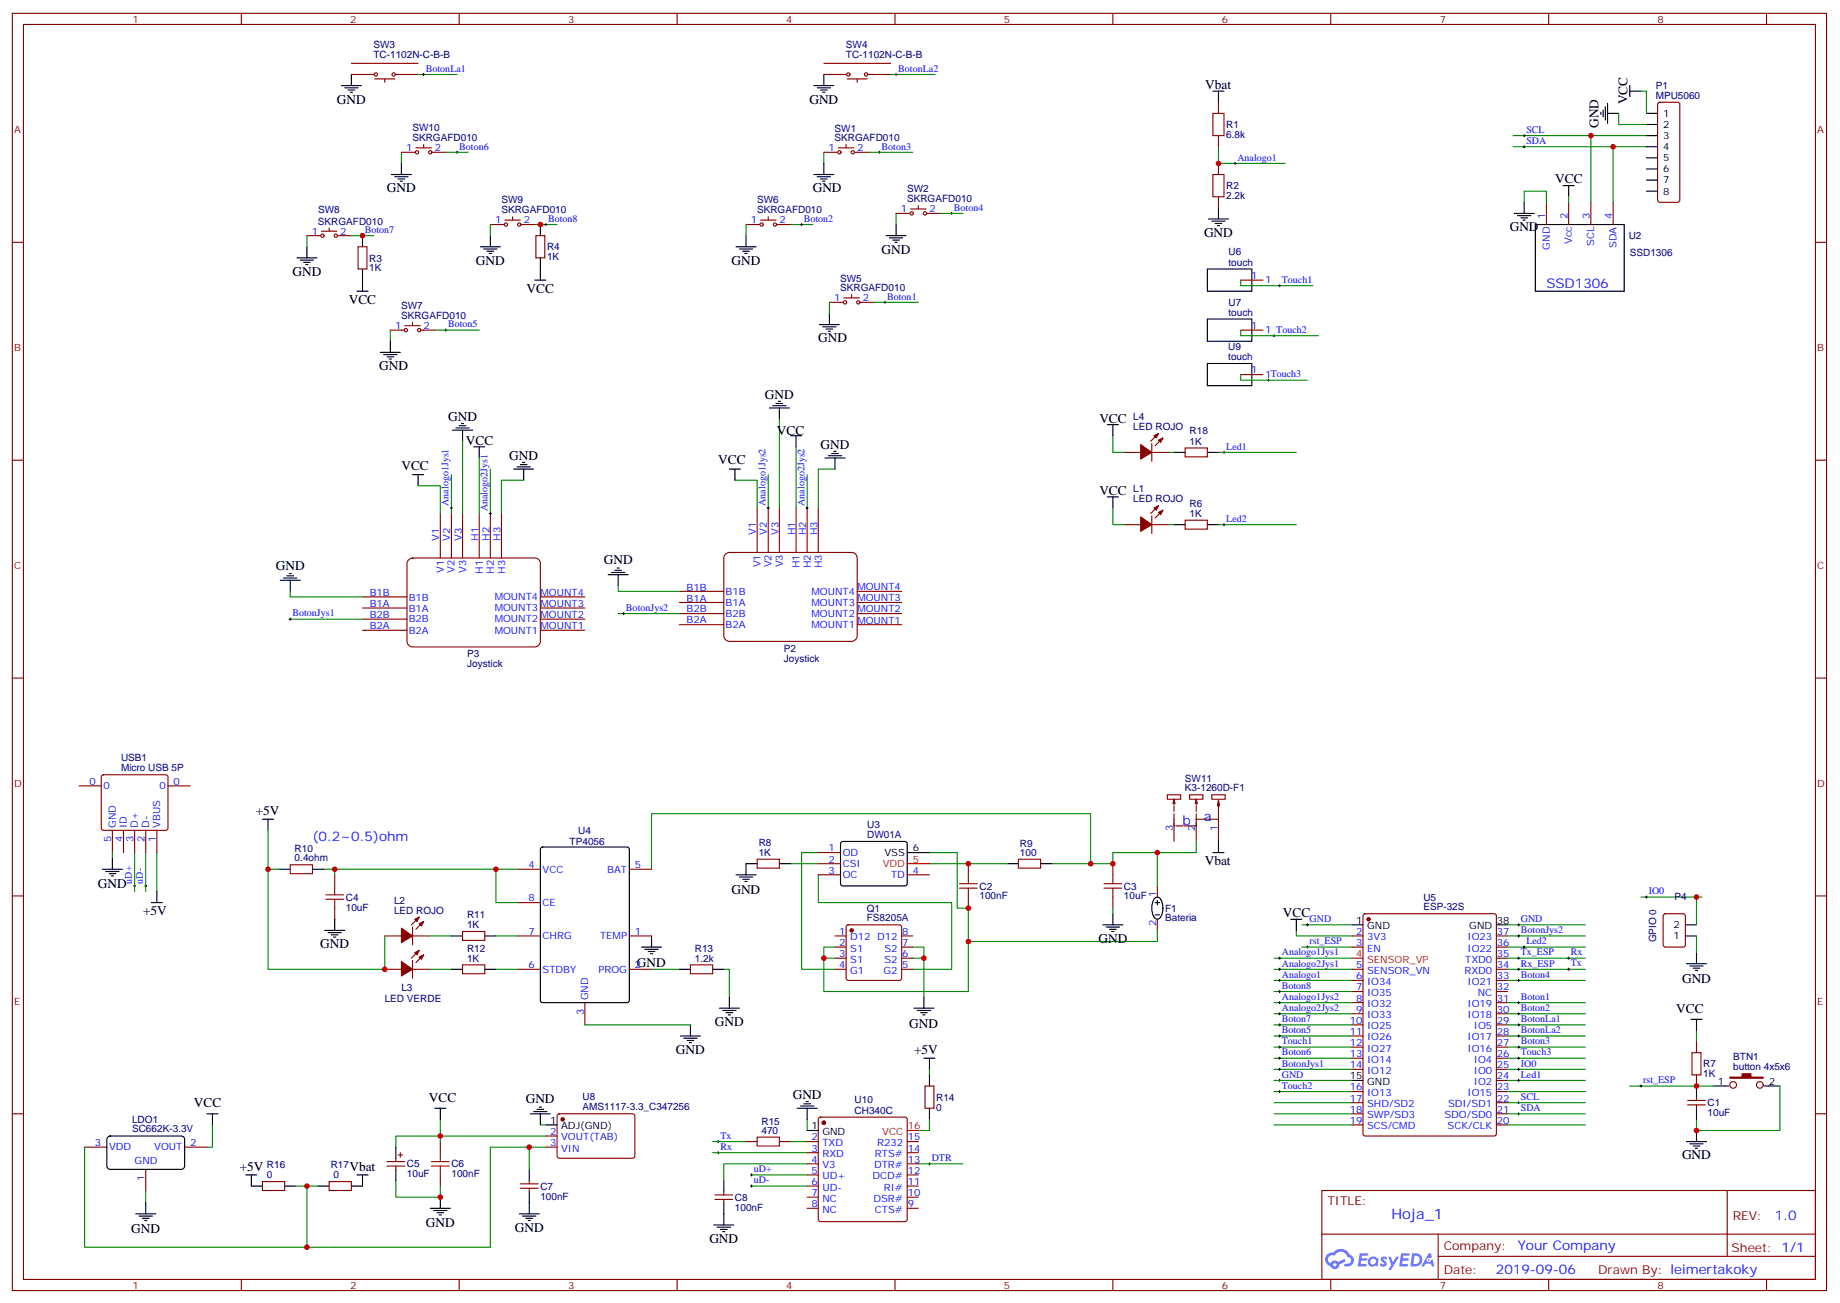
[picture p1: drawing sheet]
<svg xmlns="http://www.w3.org/2000/svg" width="584mm" height="414mm" viewBox="0 0 584 414" stroke-linecap="round" stroke-linejoin="round" font-family="sans-serif">
<g fill="none" stroke="#870000" stroke-width=".35">
<path d="M3.9 4.2h575.7v405.4h-575.7zM7.4 7.8h568.7v398.2h-568.7zM76.6 4.2v3.6M145.7 4.2v3.6M214.9 4.2v3.6M284 4.2v3.6M353.2 4.2v3.6M422.3 4.2v3.6M491.5 4.2v3.6M560.6 4.2v3.6M3.9 76.9h3.5M576.1 76.9h3.5"/>
<path d="M3.9 146h3.5M576.1 146h3.5M3.9 215.2h3.5M576.1 215.2h3.5M3.9 284.3h3.5M576.1 284.3h3.5M3.9 353.5h3.5M576.1 353.5h3.5M419.5 377.8h156.6v28.2h-156.6zM548.1 377.8v20.9M419.5 391.7h156.5M456.4 398.7h119.6"/>
<path d="M456.4 391.7v14.1M76.6 406v3.6M145.7 406v3.6M214.9 406v3.6M284 406v3.6M353.2 406v3.6M422.3 406v3.6M491.5 406v3.6M560.6 406v3.6"/>
</g>
<g fill="#5487ff">
<path d="M438.5 399a1.22 1.22 0 0 1 1.7 .3l-.4 .5a.47 .47 0 0 0-.3-.4 .47 .47 0 0 0-.5 .2l.1 .3a1.14 1.14 0 0 1 .8 1.7 1.14 1.14 0 0 1-1.9 0l-.2-.2 .5-.5 .7 .4a.29 .29 0 0 0 .3-.3 .29 .29 0 0 0-.2-.3 1.04 1.04 0 0 1-.6-1.7z"/>
<path d="M431.5 397.8h2.3l.4 .1-.2 .5-1.8 .1-.1 .9h1.5l.3 .3-.4 .4h-1.5l-.2 1.1h1.7l.2 .3-.2 .4h-2.6z"/>
<path d="M444.6 397.8l2.7 .1-.1 .5-1.8 .1-.2 .9h1.6l.3 .3-.4 .4h-1.6l-.1 1.1h1.7l.2 .3-.2 .4h-2.7z"/>
<path d="M453.4 397.8h.7l.3 1.2-.6 .3a.69 .69 0 0 0-1 .3 .69 .69 0 0 0 .4 1 .69 .69 0 0 0 .9-.6l.5-.3 .6 2.2h-.8l-.3-.9h-1.7l-.5 .9h-.9z"/>
<path d="M440.6 398.8h.8l.6 1.9 1.1-1.9h.9l-2.6 4.2h-.8l.9-1.5z"/>
<path d="M448.2 397.8l-.6 4.1h1.3a2.11 2.11 0 0 0 2.5-2.1 2.11 2.11 0 0 0-2.5-2zM448.9 398.5a1.43 1.43 0 0 1 1.6 1.6 1.43 1.43 0 0 1-2 1.1z"/>
<path d="M434.5 399.4a1.54 1.54 0 0 0-.1 2.1 1.54 1.54 0 0 0 2.1 .2l.7 .2 .3-2.3-.6-.3a1.49 1.49 0 0 0-2.4 .1zM434.7 400.4a.95 .95 0 0 1 1.9 0 .95 .95 0 0 1-1.9 0z"/>
<path d="M421.2 398.1a2.18 2.18 0 0 0 1.1 3.8 1.44 1.44 0 0 0 1.6 .9 1.44 1.44 0 0 0 1.1-1.5l2.1-1-.5-.8-1.9 1a1.47 1.47 0 0 0-2.4 .5 1.39 1.39 0 0 1-.7-2 1.39 1.39 0 0 1 2-.5 2.12 2.12 0 0 1 2.2-1.3 2.12 2.12 0 0 1 1.8 1.7 1.14 1.14 0 0 1 1.1 1.4 1.14 1.14 0 0 1-1.6 .8 .43 .43 0 0 0-.5 .3 .43 .43 0 0 0 .4 .5 1.98 1.98 0 0 0 2.5-1.2 1.98 1.98 0 0 0-1.2-2.5 3.1 3.1 0 0 0-5.3-.7l-.9 .1zM423.1 401.4a.55 .55 0 0 1 1.1 0 .55 .55 0 0 1-1.1 0z"/>
<circle cx="453.4" cy="399.9" r=".26"/>
</g>
<g fill="none" stroke="#870000" stroke-width=".35">
<path d="M111.5 23.6h7.1M111.5 20.1h21.2M118.9 25h6.4M122.1 25v1.1M125.6 23.6h7.1M261.4 23.6h7.1M261.4 20.1h21.2M268.9 25h6.3M272 25v1.1M275.6 23.6h7M386.7 32.5v3.5M526.3 32.7l.4-.2h5.7l.5 .2 .2 .5v30.3l-.3 .5-.4 .2h-5.7l-.5-.2-.2-.5v-30.3z"/>
<path d="M127.4 48.3h4.2M132 46.9h4.9M134.4 45.9v1M137.3 48.3h4.2M261.4 48.3h4.3M266 46.9h5M268.5 45.9v1M271.3 48.3h4.3M386.7 43v3.6M386.7 51.9v3.5M97.4 74.8h4.2M102 73.4h4.9"/>
<path d="M104.5 72.3v1.1M107.3 74.8h4.2M113.6 78.3h2.9v7.1h-2.9zM155.6 71.3h4.2M160.2 69.8h4.9M162.7 68.8v1M165.5 71.3h4.2M170.1 74.8h2.8v7h-2.8zM236.7 71.3h4.3M241.3 69.8h5M243.8 68.8v1M246.6 71.3h4.3"/>
<path d="M284.4 67.7h4.2M289 66.3h4.9M291.4 65.3v1M294.3 67.7h4.2M386.7 62.4v3.6M490.7 64.2v7.1M497.8 64.2v7.1M504.9 64.2v7.1M511.9 64.2v7.1M263.2 96h4.2M267.8 94.5h4.9M270.3 93.5v1"/>
<path d="M273.1 96h4.2M393.7 88.9h7.1M123.9 104.8h4.2M128.4 103.4h5M130.9 102.3v1.1M133.7 104.8h4.3M393.7 104.8h7.1M393.7 118.9h7.1M367.6 137.6l-2.4 2.5M369 139l-2.4 2.5M356.7 143.6h5.3M365.5 140.8v5.6"/>
<path d="M365.5 143.6h5.3M376.1 142.2h7.1v2.8h-7.1zM129.7 177.6l1.2-.5h38.8l.9 .2 .6 .7 .3 .9v24.7l-.3 .8-.7 .7-.8 .2h-38.8l-.9-.3-.6-.6-.2-.8v-24.7zM139.7 163v14.1M143.3 163v14.1M146.8 163v14.1M152.1 163v14.1M155.6 163v14.1M159.1 163v14.1M230.3 175.8l1.2-.5h38.8l.9 .3 .6 .6 .2 .9v24.7l-.3 .9-.6 .6-.8 .3h-38.8l-.9-.3-.7-.7-.2-.8v-24.7zM240.3 161.2v14.1M243.8 161.2v14.1"/>
<path d="M247.3 161.2v14.1M252.6 161.2v14.1M256.2 161.2v14.1M259.7 161.2v14.1M356.7 166.5h5.3M365.5 166.5h5.3M365.5 163.7v5.6M367.6 160.5l-2.4 2.5M369 161.9l-2.4 2.5M376.1 165.1h7.1v2.8h-7.1zM115 196.5h14.2M115 193h14.2"/>
<path d="M115 189.4h14.2M171.5 196.5h14.1M171.5 193h14.1M171.5 189.4h14.1M215.6 198.3h14.1M215.6 194.7h14.1M215.6 191.2h14.1M215.6 187.7h14.1M272 198.3h14.1M272 194.7h14.1M272 191.2h14.1M272 187.7h14.1"/>
<path d="M115 200h14.2M171.5 200h14.1M25.1 249.4h7M32.4 246.1l.4-.2h19.8l.5 .2 .2 .5v16.2l-.2 .5-.5 .2h-19.8l-.5-.2-.2-.5v-16.2zM53.3 249.4h7.1M370.5 252.2h4.2v1.4h-4.2zM372.2 255.1l.4-1.5v1.8M372.6 255.8v1.7M372.6 258.2v8.9M372.6 253.6l.3 1.5M377.5 252.2h4.2v1.4h-4.2zM379.6 253.6v1.8"/>
<path d="M379.6 255.8v1.7M379.6 258.2v8.9M379.6 253.6l-.3 1.5M379.6 253.6l.4 1.5M384.6 252.2h4.2v1.4h-4.2zM386.3 255.8l.4-1.8v6h-7.1M386.7 254l.3 1.8M386.7 260v7.1M35.7 263.5v7.1M39.2 263.5v7.1M42.7 263.5v7.1M46.2 263.5v7.1"/>
<path d="M49.8 263.5v7.1M92.1 274.5h7.1v2.8h-7.1zM106.2 277.6v3.6M164.4 275.9h7.1M199.7 275.9h7.1M240.3 272.7h7v2.8h-7zM259.7 270.6h7M259.7 274.1h7M259.7 277.6h7M287.9 277.6h7.1M307.3 274.1v3.5M323.2 272.7h7v2.8h-7z"/>
<path d="M353.2 274.1v3.5M372.6 261.1v1h.3M373.3 262.1h2.1M375.7 262.1h1.8M379.6 261.1v1h-1.7M106.2 288.2v3.5M122.1 297h5.3M130.9 297h5.3M130.9 294.2v5.7M133 291l-2.4 2.5M134.4 292.5l-2.4 2.4M146.8 295.6h7v2.8h-7z"/>
<path d="M164.4 297h7.1M164.4 286.5h7.1M199.7 297h7.1M265 297h3.5M268.7 293.7l.5-.2h16.2l.5 .2 .2 .5v16.2l-.2 .5-.5 .2h-16.2l-.5-.2-.2-.5v-16.2zM286.1 297h3.6M307.3 284.7v3.5M353.2 284.7v3.5M367.3 281.2v3.5M367.3 291.7v3.6M429 297h3.5M432.8 290.2l.4-.2h41l.6 .4 .1 69.4-.5 .7h-41.2l-.6-.4-.1-69.4z"/>
<path d="M474.9 297h3.5M528 290.2l.5-.2h5.6l.7 .4v9.5l-.4 .6-5.9 .1-.7-.5v-9.4zM122.1 307.6h5.3M130.9 307.6h5.3M130.9 304.8v5.6M133 301.6l-2.4 2.5M134.4 303l-2.4 2.5M146.8 306.2h7v2.8h-7zM164.4 307.6h7.1M185.6 318.2v7.1M199.7 307.6h7.1M219.1 306.2h7.1v2.8h-7.1z"/>
<path d="M265 300.6h3.5M265 307.6h3.5M265 304.1h3.5M286.1 300.6h3.6M286.1 307.6h3.6M286.1 304.1h3.6M429 300.6h3.5M429 307.6h3.5M429 311.1h3.5M429 314.7h3.5M429 318.2h3.5M474.9 300.6h3.5"/>
<path d="M474.9 307.6h3.5M474.9 311.1h3.5M474.9 314.7h3.5M474.9 318.2h3.5M474.9 304.1h3.5M429 321.7h3.5M429 325.3h3.5M429 328.8h3.5M429 332.3h3.5M429 335.8h3.5M429 339.4h3.5M474.9 321.7h3.5"/>
<path d="M474.9 325.3h3.5M474.9 328.8h3.5M474.9 332.3h3.5M474.9 335.8h3.5M474.9 339.4h3.5M538.4 330.6v3.5M177 353.7l.5-.2h23.5l.5 .7-.1 13-.6 .4-23.6-.1-.4-.6v-12.7zM259.9 354.7l.5-.2h26.8l.5 .2 .2 .5v31.8l-.2 .5-.5 .2h-26.8l-.5-.2-.2-.5v-31.8zM293.5 344.7h2.9v7h-2.9zM429 346.4h3.5M429 350h3.5M429 353.5h3.5"/>
<path d="M429 357h3.5M474.9 346.4h3.5M474.9 350h3.5M474.9 353.5h3.5M474.9 357h3.5M474.9 342.9h3.5M535.6 350.7h5.6M535.6 349.2h5.6M538.4 341.1v3.6M538.4 348.2v1M538.4 350.7v1M26.8 364.1h7.1"/>
<path d="M46.2 371.1v7.1M58.6 364.1h7.1M83.3 375h7v2.8h-7zM104.5 375h7v2.8h-7zM122.8 368.7h5.6M122.8 370.1h5.6M125.6 367.6v1.1M125.6 370.1v1M126.3 366.5h1.4M127 365.8v1.4M139.7 362.3v3.5M139.7 372.9v3.5"/>
<path d="M165.1 377.1h5.7M165.1 375.7h5.7M168 374.6v1.1M168 377.1v1.1M173.2 360.5h3.6M173.2 364.1h3.6M226.9 379.2h5.6M229.7 378.2v1M236.7 362.3h3.6M247.3 362.3h3.6M256.2 362.3h3.5M256.2 365.8h3.5"/>
<path d="M256.2 369.4h3.5M256.2 372.9h3.5M256.2 376.4h3.5M256.2 379.9h3.5M287.9 362.3h3.5M287.9 365.8h3.5M287.9 369.4h3.5M287.9 372.9h3.5M287.9 376.4h3.5M287.9 379.9h3.5M226.9 380.6h5.6M229.7 380.6v1.1"/>
<path d="M256.2 383.5h3.5M287.9 383.5h3.5"/>
<circle cx="119.3" cy="23.6" r=".53"/>
<circle cx="124.9" cy="23.6" r=".53"/>
<circle cx="269.2" cy="23.6" r=".53"/>
<circle cx="274.8" cy="23.6" r=".53"/>
<circle cx="132.3" cy="48.3" r=".53"/>
<circle cx="136.6" cy="48.3" r=".53"/>
<circle cx="266.4" cy="48.3" r=".53"/>
<circle cx="270.6" cy="48.3" r=".53"/>
<circle cx="102.3" cy="74.8" r=".53"/>
<circle cx="106.6" cy="74.8" r=".53"/>
<circle cx="160.5" cy="71.3" r=".53"/>
<circle cx="164.8" cy="71.3" r=".53"/>
<circle cx="241.7" cy="71.3" r=".53"/>
<circle cx="245.9" cy="71.3" r=".53"/>
<circle cx="289.3" cy="67.7" r=".53"/>
<circle cx="293.5" cy="67.7" r=".53"/>
<circle cx="268.1" cy="96" r=".53"/>
<circle cx="272.4" cy="96" r=".53"/>
<circle cx="128.8" cy="104.8" r=".53"/>
<circle cx="133" cy="104.8" r=".53"/>
<circle cx="550" cy="344.3" r="1.06"/>
<circle cx="558.5" cy="344.3" r="1.06"/>
</g>
<g fill="none" stroke="#000" stroke-width=".35">
<path d="M108.3 27.2h6.4M109.4 27.9h4.2M110.5 28.6h2.1M111.2 29.3h.7M111.5 23.6v3.6M258.3 27.2h6.3M259.3 27.9h4.3M260.4 28.6h2.1M261.1 29.3h.7M261.4 23.6v3.6M384.9 28.9h3.5M386.7 28.9v3.6"/>
<path d="M508 35.6v.7M508.7 34.9v2.1M509.4 33.9v4.2M510.2 36h3.5M510.2 32.8v6.4M517.2 28.9h3.5M517.2 27.2v3.5M522.5 36h3.5M522.5 39.5h3.5M124.2 55.4h6.4M125.3 56.1h4.2M126.3 56.8h2.1"/>
<path d="M127 57.5h.7M127.4 51.9v3.5M258.3 55.4h6.3M259.3 56.1h4.3M260.4 56.8h2.1M261.1 57.5h.7M261.4 51.9v3.5M496 58.9h3.6M497.8 58.9v3.5M522.5 43h3.5M522.5 46.6h3.5M522.5 50.1h3.5"/>
<path d="M522.5 53.6h3.5M522.5 57.1h3.5M97.4 78.3v3.5M115 74.8v3.5M152.4 78.3h6.4M153.5 79h4.2M154.6 79.7h2.1M155.6 74.8v3.5M171.5 71.3v3.5M233.6 78.3h6.3M234.6 79h4.3M235.7 79.7h2.1"/>
<path d="M236.7 74.8v3.5M281.2 74.8h6.3M282.3 75.5h4.2M283.3 76.2h2.1M284 76.9h.7M284.4 71.3v3.5M383.5 69.5h6.4M384.6 70.2h4.2M385.6 70.9h2.1M386.3 71.6h.7M386.7 66v3.5M480.5 67.7h6.4"/>
<path d="M481.6 68.4h4.2M482.6 69.1h2.2M483.3 69.8h.7M483.7 64.2v3.5M487.2 71.3h28.2v21.1h-28.2zM522.5 60.7h3.5M94.2 81.8h6.4M95.3 82.5h4.2M96.3 83.3h2.2M97 84h.8M113.3 92.4h3.5M115 85.4v7"/>
<path d="M155.3 80.4h.7M169.7 88.9h3.5M171.5 81.8v7.1M236.4 80.4h.7M263.2 99.5v3.5M383.2 85.4h14.1v7h-14.1zM120.7 111.8h6.3M121.7 112.5h4.3M122.8 113.2h2.1M123.5 113.9h.7M123.9 108.3v3.5M260 103h6.4"/>
<path d="M261.1 103.7h4.2M262.1 104.4h2.2M262.9 105.1h.7M383.2 101.2h14.1v7.1h-14.1zM383.2 115.4h14.1v7h-14.1zM143.6 136.5h6.4M144.7 135.8h4.2M145.7 135.1h2.1M146.4 134.4h.7M146.8 136.5v3.6M244.2 129.5h6.3M245.2 128.8h4.2"/>
<path d="M246.3 128.1h2.1M247 127.4h.7M247.3 129.5v3.5M250.9 138.3h3.5M252.6 138.3v3.5M351.4 134.8h3.5M353.2 134.8v3.5M130.9 150.6h3.5M132.7 150.6v3.6M150.3 141.8h3.5M152.1 141.8v3.5M163 148.9h6.4"/>
<path d="M164.1 148.2h4.2M165.1 147.5h2.2M165.8 146.8h.7M166.2 148.9v3.5M231.5 148.9h3.5M233.2 148.9v3.5M261.8 145.3h6.3M262.9 144.6h4.2M263.9 143.9h2.1M264.6 143.2h.7M265 145.3v3.6M351.4 157.7h3.5"/>
<path d="M353.2 157.7v3.5M372.6 143.6h3.5M383.2 143.6h3.5M372.6 166.5h3.5M383.2 166.5h3.5M88.9 184.1h6.4M90 183.4h4.2M91.1 182.7h2.1M91.8 182h.7M92.1 184.1v3.6M193 182.4h6.4M194.1 181.7h4.2"/>
<path d="M195.1 181h2.1M195.8 180.3h.7M196.2 182.4v3.5M83.3 260h3.5M85.1 260v3.5M32.5 275.9h6.3M33.5 276.6h4.3M34.6 277.3h2.1M35.3 278h.7M35.7 272.3v3.6M88.6 275.9h3.5M99.2 275.9h3.5"/>
<path d="M171.7 269l.5-.2h26.8l.7 .4v48.3l-.5 .7h-27l-.7-.5v-48.2zM233.6 277.6h6.3M234.6 278.3h4.3M235.7 279h2.1M236.4 279.8h.7M240.3 274.1h-3.6v3.5M247.3 274.1h3.6M267 267.3l.4-.2h20.1l.4 .7-.1 12.9-.6 .5-20-.1-.5-.6v-12.7zM287.9 270.6h7.1M319.7 274.1h3.5M330.2 274.1h3.6M384.9 270.6h3.5"/>
<path d="M386.7 267.1v3.5M48 286.5h3.5M49.8 282.9v3.6M103 295.3h6.4M104.1 296h4.2M105.2 296.7h2.1M105.9 297.4h.7M106.2 291.7v3.6M143.3 297h3.5M153.8 297h3.6M206.8 297v3.6M350 293.5h6.3"/>
<path d="M351 294.2h4.3M352.1 294.9h2.1M352.8 295.6h.7M353.2 290v3.5M366.5 285.1a1.31 1.31 0 0 1 1.4-.2 1.31 1.31 0 0 1 .8 1.1 5.3 5.3 0 0 1-1 5.7 1.77 1.77 0 0 1-2-1.9l-.1-2.4 .3-1.4zM366.6 290.3h1.4M366.6 286.5h1.4M367.3 285.7v1.5M409.6 291.7h3.5M411.4 291.7v3.6M429 293.5h3.5M474.9 293.5h3.5"/>
<path d="M534.8 293.5h3.6M534.8 297h3.6M143.3 307.6h3.5M153.8 307.6h3.6M203.6 300.6h6.3M204.6 301.3h4.3M205.7 302h2.1M206.4 302.7h.7M215.6 307.6h3.5M226.2 307.6h3.5M228.3 320h6.3M231.5 316.4v3.6"/>
<path d="M290 320h6.4M293.2 316.4v3.6M535.2 305.9h6.3M536.3 306.6h4.2M537.3 307.3h2.1M538 308h.7M538.4 302.3v3.6M215.9 328.8h6.4M217 329.5h4.2M218.1 330.2h2.1M218.8 330.9h.7M219.1 325.3v3.5"/>
<path d="M229.3 320.7h4.3M230.4 321.4h2.1M231.1 322.1h.7M291.1 320.7h4.2M292.1 321.4h2.2M292.8 322.1h.7M293.2 335.8h3.5M295 335.8v3.6M536.6 323.5h3.5M538.4 323.5v3.5M65.7 353.5h3.5M67.4 353.5v3.5"/>
<path d="M138 351.7h3.5M139.7 351.7v3.5M168.3 353.5h6.4M169.4 352.8h4.2M170.4 352.1h2.1M171.1 351.4h.7M171.5 353.5v3.5M173.2 357h3.6M253 351.7h6.3M254 351h4.3M255.1 350.3h2.1M255.8 349.6h.7"/>
<path d="M256.2 351.7v3.5M256.2 358.8h3.5M295 341.1v3.6M295 351.7v3.5M429 342.9h3.5M538.4 344.7v3.5M538.4 351.7v3.5M538.4 358.8v3.5M543.7 344.7h4.9M559.9 344.7h4.9M34.1 361l.9-.5 22.9 .1 .5 .4 .2 .6-.1 8.8-.4 .5-.6 .2h-22.9l-.5-.5-.2-.5v-8.5zM78 372.9h3.5"/>
<path d="M79.8 372.9v3.5h3.5M90.3 376.4h3.6M100.9 376.4h3.6M113.3 372.9h3.5M115 372.9v3.5h-3.5M125.6 364.1v3.5M125.6 371.1v3.5M139.7 379.9v3.6M168 371.1v3.5M168 378.2v7M229.7 374.6v3.6M535.2 362.3h6.3"/>
<path d="M536.3 363h4.2M537.3 363.7h2.1M538 364.4h.7M43.1 385.2h6.3M44.1 385.9h4.3M45.2 386.6h2.1M45.9 387.3h.7M46.2 381.7v3.5M136.6 383.5h6.3M137.6 384.2h4.3M138.7 384.9h2.1M139.4 385.6h.7"/>
<path d="M164.8 385.2h6.3M165.8 385.9h4.3M166.9 386.6h2.1M167.6 387.3h.7M226.5 388.8h6.4M227.6 389.5h4.2M228.6 390.2h2.2M229.3 390.9h.7M229.7 381.7v7.1"/>
</g>
<g fill="none" stroke="#008700" stroke-width=".35">
<path d="M132.7 23.6h12.3M282.6 23.6h14.1M513.7 36v3.5h8.8M520.7 28.9h1.8v7.1M127.4 48.3v3.6M141.5 48.3h7.1M261.4 48.3v3.6M275.6 48.3h14.1M386.7 46.6v5.3h21.1M480.2 43h42.3M480.2 46.6h42.3M504.9 43v21.2"/>
<path d="M511.9 46.6v17.6M97.4 74.8v3.5M111.5 74.8h7.1M155.6 71.3v3.5M169.7 71.3h7.1M236.7 71.3v3.5M250.9 71.3h7M284.4 67.7v3.6M298.5 67.7h7M483.7 64.2v-3.5h7v3.5M497.8 62.4v1.8M263.2 96v3.5"/>
<path d="M277.3 96h14.1M393.7 88.9v1.8h23M123.9 104.8v3.5M138 104.8h14.1M393.7 104.8v1.7h24.7M393.7 118.9v1.7h21.2M247.3 133v28.2M353.2 138.3v5.3h3.5M132.7 154.2h7v8.8M143.3 150.6v12.4M146.8 140.1v22.9M152.1 145.3v17.7"/>
<path d="M155.6 148.9v14.1M166.2 152.4h-7.1v10.6M233.2 152.4h7.1v8.8M243.8 150.6v10.6M252.6 141.8v19.4M256.2 150.6v10.6M265 148.9h-5.3v12.3M370.8 143.6h1.8M386.7 143.6h24.7M353.2 161.2v5.3h3.5M370.8 166.5h1.8M386.7 166.5h24.7"/>
<path d="M92.1 187.7v1.7h22.9M92.1 196.5h22.9M196.2 185.9v1.8h19.4M196.2 194.7h19.4M35.7 270.6v1.7M42.7 270.6v12.3M46.2 270.6v12.3M49.8 270.6v12.3M85.1 263.5v44.1h37v-10.6M85.1 275.9h3.5M102.7 275.9h3.5v1.7M106.2 275.9h51.2"/>
<path d="M164.4 275.9h-7v10.6h7M206.8 275.9v-17.7h139.3v15.9h7.1v-3.5h14.1v10.6M250.9 274.1h8.8M259.7 277.6v8.9h42.3v21.1h-12.3M259.7 270.6h-5.3v37h10.6M295 270.6h8.8v17.6h3.5v26.5h-45.9v-10.6M295 274.1h24.7M333.8 274.1h12.3M379.6 267.1v3.5h-12.3M136.2 297h7.1M157.4 297h7M353.2 288.2v1.8"/>
<path d="M367.3 295.3v3.5h-60M411.4 295.3v1.7h17.6M413.1 293.5h15.9M478.4 293.5h24.7M478.4 297h24.7M520.7 284.7h19.4M538.4 284.7v8.8M538.4 297v5.3M136.2 307.6h7.1M157.4 307.6h7M206.8 307.6h8.8M229.7 307.6h1.8v8.8"/>
<path d="M265 300.6h-3.6v3.5h3.6M289.7 300.6h3.5v3.5h-3.5M293.2 304.1v12.3M404.3 304.1h24.7M404.3 307.6h24.7M404.3 318.2h24.7M404.3 314.7h24.7M404.3 311.1h24.7M413.1 300.6h15.9M478.4 304.1h24.7M478.4 307.6h24.7M478.4 318.2h24.7"/>
<path d="M478.4 311.1h24.7M478.4 300.6h24.7M185.6 325.3h33.5M295 339.4v1.7M404.3 339.4h24.7M404.3 335.8h24.7M404.3 332.3h24.7M404.3 328.8h24.7M404.3 325.3h24.7M404.3 321.7h24.7M478.4 339.4h24.7M478.4 335.8h24.7"/>
<path d="M478.4 332.3h24.7M478.4 328.8h24.7M478.4 325.3h24.7M478.4 321.7h24.7M538.4 327v3.6M67.4 357v7.1h-1.7M139.7 355.2v5.3h-14.1v3.6M171.5 357h1.7M256.2 355.2v3.6M295 355.2v3.6h-3.6M404.3 353.5h24.7M404.3 342.9h24.7"/>
<path d="M404.3 346.4h24.7M404.3 350h24.7M404.3 357h24.7M478.4 342.9h24.7M478.4 346.4h24.7M478.4 350h24.7M478.4 357h24.7M478.4 353.5h24.7M517.2 344.7h26.5M564.8 344.7v14.1h-26.4v-3.6M26.8 364.1v31.7h128.8v-31.7h17.6M46.2 378.2v3.5"/>
<path d="M93.9 376.4h7M97.4 376.4v19.4M125.6 374.6v5.3h14.1v-3.5M168 364.1v7M173.2 360.5h-33.5v1.8M226.2 365.8h30M226.2 362.3h10.5M238.5 376.4h17.7M238.5 372.9h17.7M250.9 362.3h5.3M256.2 369.4h-26.5v5.2M291.4 369.4h14.1"/>
</g>
<g fill="none" stroke="#000" stroke-width=".32">
<path d="M134.1 23.6h.7M134.4 23.3v.7M284 23.6h.7M284.4 23.3v.7M144.7 48.3h.7M145 48v.7M278.7 48.3h.7M279.1 48v.7M391.6 51.9h.7M392 51.5v.7M483.3 46.6h.7M483.3 43h.7"/>
<path d="M483.7 42.7v.7M483.7 46.2v.7M114.7 74.8h.7M115 74.4v.7M172.9 71.3h.7M173.2 70.9v.7M254 71.3h.7M254.4 70.9v.7M301.7 67.7h.7M302 67.4v.7M280.5 96h.7M280.8 95.6v.7"/>
<path d="M405.7 90.7h.7M406.1 90.3v.7M141.1 104.8h.8M141.5 104.4v.7M404 106.5h.7M404.3 106.2v.7M402.2 120.6h.7M402.6 120.3v.7M388.1 143.6h.7M388.4 143.2v.7M142.9 161.2h.7M143.3 160.9v.7"/>
<path d="M155.3 163h.7M155.6 162.6v.7M243.5 161.2h.7M243.8 160.9v.7M255.8 161.2h.7M256.2 160.9v.7M388.1 166.5h.7M388.4 166.2v.7M91.8 196.5h.7M92.1 196.1v.7M197.6 194.7h.7M197.9 194.4v.7"/>
<path d="M42.4 281.2h.7M42.7 280.8v.7M45.9 281.2h.7M46.2 280.8v.7M414.5 293.5h.8M414.9 293.2v.7M481.6 293.5h.7M481.6 297h.7M481.9 293.2v.7M481.9 296.7v.7M522.1 284.7h.8M522.5 284.3v.7"/>
<path d="M405.7 304.1h.7M405.7 307.6h.7M405.7 318.2h.7M405.7 311.1h.7M405.7 314.7h.7M406.1 303.7v.7M406.1 307.3v.7M406.1 310.8v.7M406.1 314.3v.7M406.1 317.9v.7M414.5 300.6h.8M414.9 300.2v.7"/>
<path d="M481.6 304.1h.7M481.6 307.6h.7M481.6 318.2h.7M481.6 311.1h.7M481.9 303.7v.7M481.9 307.3v.7M481.9 310.8v.7M481.9 317.9v.7M483.3 300.6h.7M483.7 300.2v.7M497.5 304.1h.7M497.5 307.6h.7"/>
<path d="M497.8 303.7v.7M497.8 307.3v.7M405.7 339.4h.7M405.7 332.3h.7M405.7 335.8h.7M405.7 321.7h.7M405.7 325.3h.7M405.7 328.8h.7M406.1 321.4v.7M406.1 324.9v.7M406.1 328.4v.7M406.1 332v.7"/>
<path d="M406.1 335.5v.7M406.1 339v.7M481.6 339.4h.7M481.6 332.3h.7M481.6 335.8h.7M481.6 321.7h.7M481.6 325.3h.7M481.6 328.8h.7M481.9 321.4v.7M481.9 324.9v.7M481.9 328.4v.7M481.9 332v.7"/>
<path d="M481.9 335.5v.7M481.9 339v.7M405.7 342.9h.7M405.7 346.4h.7M406.1 342.5v.8M406.1 346.1v.7M481.6 342.9h.7M481.6 350h.7M481.6 353.5h.7M481.9 342.5v.8M481.9 349.6v.7M481.9 353.1v.7"/>
<path d="M520.4 344.7h.7M520.7 344.3v.7M227.6 365.8h.7M227.6 362.3h.7M227.9 361.9v.8M227.9 365.5v.7M238.2 376.4h.7M238.2 372.9h.7M238.5 372.5v.7M238.5 376.1v.7M294.6 369.4h.7M295 369v.7"/>
</g>
<g fill="#870000" stroke="#870000" stroke-width=".35">
<path d="M549 341.8h3.8v-1h2.9v1h3.8v.4h-10.5z"/>
<path d="M367.6 162.6l1.4-.7-.7 1.4z"/>
<path d="M366.2 161.2l1.4-.7-.7 1.4z"/>
<path d="M362 164l3.5 2.5-3.5 2.1z"/>
<path d="M133 293.2l1.4-.7-.7 1.4z"/>
<path d="M131.6 291.7l1.4-.7-.7 1.5z"/>
<path d="M127.4 294.6l3.5 2.4-3.5 2.2z"/>
<path d="M133 303.7l1.4-.7-.7 1.4z"/>
<path d="M131.6 302.3l1.4-.7-.7 1.4z"/>
<path d="M127.4 305.2l3.5 2.4-3.5 2.1z"/>
<path d="M367.6 139.7l1.4-.7-.7 1.4z"/>
<path d="M366.2 138.3l1.4-.7-.7 1.4z"/>
<path d="M362 141.1l3.5 2.5-3.5 2.1z"/>
<circle cx="434.3" cy="291.7" r=".53"/>
<circle cx="261.4" cy="356.3" r=".53"/>
<circle cx="270.3" cy="295.3" r=".53"/>
<circle cx="178.5" cy="355.2" r=".53"/>
</g>
<path d="M287.9 274.1h7.1M429 304.1h3.5M287.9 358.8h3.5" fill="none" stroke="#f00" stroke-width=".35"/>
<g fill="none" stroke="#a10000" stroke-width=".35">
<path d="M384.9 36h3.5v7h-3.5zM384.9 55.4h3.5v7h-3.5zM307.3 277.6v2.9M353.2 277.6v2.9M103.4 285.4h5.6M103.4 284h5.6M106.2 281.2v2.8M106.2 285.4v2.8M304.5 280.5h5.6M304.5 281.9h5.6M307.3 281.9v2.8M350.3 280.5h5.7"/>
<path d="M350.3 281.9h5.7M353.2 281.9v2.8M537 334.1h2.8v7h-2.8zM136.9 370.1h5.7M136.9 368.7h5.7M139.7 365.8v2.9M139.7 370.1v2.8M240.3 360.9h7v2.8h-7z"/>
</g>
<g fill="#c00">
<circle cx="504.9" cy="43" r=".88"/>
<circle cx="538.4" cy="358.8" r=".88"/>
<circle cx="538.4" cy="344.7" r=".88"/>
<circle cx="538.4" cy="284.7" r=".88"/>
<circle cx="85.1" cy="275.9" r=".88"/>
<circle cx="106.2" cy="275.9" r=".88"/>
<circle cx="157.4" cy="275.9" r=".88"/>
<circle cx="122.1" cy="307.6" r=".88"/>
<circle cx="307.3" cy="288.2" r=".88"/>
<circle cx="307.3" cy="274.1" r=".88"/>
<circle cx="307.3" cy="298.8" r=".88"/>
<circle cx="346.1" cy="274.1" r=".88"/>
<circle cx="353.2" cy="274.1" r=".88"/>
<circle cx="261.4" cy="304.1" r=".88"/>
<circle cx="293.2" cy="304.1" r=".88"/>
<circle cx="367.3" cy="270.6" r=".88"/>
<circle cx="171.5" cy="71.3" r=".88"/>
<circle cx="115" cy="74.8" r=".88"/>
<circle cx="139.7" cy="360.5" r=".88"/>
<circle cx="386.7" cy="51.9" r=".88"/>
<circle cx="511.9" cy="46.6" r=".88"/>
<circle cx="139.7" cy="379.9" r=".88"/>
<circle cx="97.4" cy="376.4" r=".88"/>
<circle cx="97.4" cy="395.8" r=".88"/>
<circle cx="168" cy="364.1" r=".88"/>
</g>
<text font-size="4.6" fill="#00f" x="441.6" y="386.9">Hoja_1</text>
<g font-size="4.2">
<text x="382.4" y="28.2">Vbat</text>
<text x="106.9" y="32.9">GND</text>
<text x="256.9" y="32.9">GND</text>
<text x="516.5" y="33.2" transform="rotate(-90 516.5 33.2)">VCC</text>
<text x="507.3" y="40.6" transform="rotate(-90 507.3 40.6)">GND</text>
<text x="493.6" y="58.2">VCC</text>
<text x="122.8" y="61.1">GND</text>
<text x="257.9" y="60.9">GND</text>
<text x="382.1" y="75.1">GND</text>
<text x="479.1" y="73.4">GND</text>
<text x="279.8" y="80.5">GND</text>
<text x="92.8" y="87.5">GND</text>
<text x="151" y="84">GND</text>
<text x="232.2" y="84">GND</text>
<text x="167.1" y="93">VCC</text>
<text x="110.7" y="96.5">VCC</text>
<text x="259.7" y="108.6">GND</text>
<text x="120.3" y="117.4">GND</text>
<text x="242.8" y="126.7">GND</text>
<text x="142.2" y="133.7">GND</text>
<text x="246.5" y="137.9">VCC</text>
<text x="348.9" y="134.2">VCC</text>
<text x="147.9" y="141.1">VCC</text>
<text x="260.4" y="142.5">GND</text>
<text x="127.4" y="149.2">VCC</text>
<text x="161.6" y="146.1">GND</text>
<text x="227.9" y="147.4">VCC</text>
<text x="348.9" y="157.1">VCC</text>
<text x="191.6" y="179.1">GND</text>
<text x="87.5" y="180.8">GND</text>
<text x="81.2" y="258.8">+5V</text>
<text x="382.3" y="274.6">Vbat</text>
<text x="31.1" y="282">GND</text>
<text x="232.1" y="283.8">GND</text>
<text x="45.4" y="290.4">+5V</text>
<text x="407.1" y="291">VCC</text>
<text x="348.6" y="299.2">GND</text>
<text x="101.6" y="300.9">GND</text>
<text x="202.1" y="306.7">GND</text>
<text x="533.8" y="311.9">GND</text>
<text x="531.9" y="321.4">VCC</text>
<text x="226.9" y="325.6">GND</text>
<text x="288.5" y="326.1">GND</text>
<text x="214.5" y="334.4">GND</text>
<text x="290.1" y="334.6">+5V</text>
<text x="61.5" y="351.4">VCC</text>
<text x="136.1" y="349.6">VCC</text>
<text x="166.8" y="350.1">GND</text>
<text x="251.6" y="348.9">GND</text>
<text x="76.1" y="371.8">+5V</text>
<text x="110.9" y="371.7">Vbat</text>
<text x="533.8" y="367.9">GND</text>
<text x="135.2" y="389.5">GND</text>
<text x="41.7" y="391.3">GND</text>
<text x="163.4" y="390.9">GND</text>
<text x="225.1" y="394.4">GND</text>
</g>
<g font-size="4.2" fill="#00f">
<text x="490.7" y="91.4">SSD1306</text>
<text x="375.2" y="261.9">b</text>
<text x="382" y="260.4">a</text>
<text x="99.2" y="267.1">(0.2~0.5)ohm</text>
<text x="563.3" y="387.1">1.0</text>
<text x="481.7" y="396.6">Your Company</text>
<text x="474.7" y="404.5">2019-09-06</text>
</g>
<g font-size="3.9" fill="#800">
<text x="421.3" y="382.4">TITLE:</text>
<text x="549.9" y="387.1">REV:</text>
<text x="458.2" y="396.6">Company:</text>
<text x="549.5" y="397.2">Sheet: 1/1</text>
<text x="458.2" y="404.3">Date:</text>
<text x="507.2" y="404.4">Drawn By: leimertakoky</text>
</g>
<g font-size="3.2" fill="#800">
<text x="42" y="7.2">1</text>
<text x="111.2" y="7.2">2</text>
<text x="180.3" y="7.2">3</text>
<text x="249.4" y="7.2">4</text>
<text x="318.6" y="7.2">5</text>
<text x="387.7" y="7.2">6</text>
<text x="456.9" y="7.2">7</text>
<text x="526" y="7.2">8</text>
<text x="4.4" y="42.3">A</text>
<text x="576.7" y="42.3">A</text>
<text x="4.4" y="111.5">B</text>
<text x="576.7" y="111.5">B</text>
<text x="4.4" y="180.6">C</text>
<text x="576.7" y="180.6">C</text>
<text x="4.4" y="249.8">D</text>
<text x="576.7" y="249.8">D</text>
<text x="4.4" y="318.9">E</text>
<text x="576.7" y="318.9">E</text>
<text x="42" y="409">1</text>
<text x="111.2" y="409">2</text>
<text x="180.3" y="409">3</text>
<text x="249.4" y="409">4</text>
<text x="318.6" y="409">5</text>
<text x="387.7" y="409">6</text>
<text x="456.9" y="409">7</text>
<text x="526" y="409">8</text>
</g>
<g font-size="3.2" fill="#000080">
<text x="118.5" y="15.1">SW3</text>
<text x="268.5" y="15.1">SW4</text>
<text x="118.5" y="18.3">TC-1102N-C-B-B</text>
<text x="268.5" y="18.3">TC-1102N-C-B-B</text>
<text x="525.4" y="28.2">P1</text>
<text x="525.4" y="31.4">MPU5060</text>
<text x="130.9" y="41.6">SW10</text>
<text x="264.9" y="41.8">SW1</text>
<text x="389.2" y="40.6">R1</text>
<text x="130.9" y="44.8">SKRGAFD010</text>
<text x="264.9" y="44.8">SKRGAFD010</text>
<text x="389.1" y="43.9">6.8k</text>
<text x="159.1" y="64.6">SW9</text>
<text x="240.2" y="64.6">SW6</text>
<text x="287.9" y="64.2">SKRGAFD010</text>
<text x="287.9" y="61">SW2</text>
<text x="389.1" y="63.3">2.2k</text>
<text x="389.2" y="60">R2</text>
<text x="100.9" y="71.3">SKRGAFD010</text>
<text x="100.9" y="67.7">SW8</text>
<text x="159.1" y="67.7">SKRGAFD010</text>
<text x="240.2" y="67.7">SKRGAFD010</text>
<text x="516.9" y="75.8">U2</text>
<text x="117.2" y="83">R3</text>
<text x="173.6" y="82.6">1K</text>
<text x="173.6" y="79.5">R4</text>
<text x="389.9" y="81.1">U6</text>
<text x="517.2" y="81.1">SSD1306</text>
<text x="117.2" y="86.1">1K</text>
<text x="266.6" y="89.4">SW5</text>
<text x="389.9" y="84.3">touch</text>
<text x="266.6" y="92.4">SKRGAFD010</text>
<text x="127.3" y="101.2">SKRGAFD010</text>
<text x="127.3" y="98.2">SW7</text>
<text x="389.9" y="100.2">touch</text>
<text x="389.9" y="97">U7</text>
<text x="389.8" y="111.1">U9</text>
<text x="389.8" y="114.3">touch</text>
<text x="359.6" y="136.5">LED ROJO</text>
<text x="359.6" y="133.3">L4</text>
<text x="377.5" y="137.9">R18</text>
<text x="377.5" y="141.1">1K</text>
<text x="359.6" y="159.5">LED ROJO</text>
<text x="359.6" y="156.2">L1</text>
<text x="377.5" y="160.8">R6</text>
<text x="377.5" y="164">1K</text>
<text x="148.2" y="208.6">P3</text>
<text x="248.8" y="209.9">Joystick</text>
<text x="248.8" y="206.8">P2</text>
<text x="148.2" y="211.7">Joystick</text>
<text x="38.4" y="244.8">Micro USB 5P</text>
<text x="38.4" y="241.7">USB1</text>
<text x="376" y="251.2">K3-1260D-F1</text>
<text x="376" y="248.2">SW11</text>
<text x="275.2" y="262.9">U3</text>
<text x="180.8" y="268.1">TP4056</text>
<text x="183.5" y="264.5">U4</text>
<text x="240.8" y="268.5">R8</text>
<text x="275.2" y="265.9">DW01A</text>
<text x="323.7" y="268.7">R9</text>
<text x="93.5" y="273.4">0.4ohm</text>
<text x="93.5" y="270.5">R10</text>
<text x="240.8" y="271.6">1K</text>
<text x="323.7" y="271.6">100</text>
<text x="109.7" y="285.8">C4</text>
<text x="125" y="286.8">L2</text>
<text x="310.8" y="285.5">100nF</text>
<text x="310.8" y="282.3">C2</text>
<text x="356.7" y="285.5">10uF</text>
<text x="356.7" y="282.3">C3</text>
<text x="451.7" y="285.9">U5</text>
<text x="531.4" y="285.7">P4</text>
<text x="109.7" y="289">10uF</text>
<text x="125" y="290">LED ROJO</text>
<text x="148.2" y="291.4">R11</text>
<text x="275.1" y="292.3">FS8205A</text>
<text x="275.1" y="289.4">Q1</text>
<text x="369.7" y="292.3">Bateria</text>
<text x="369.7" y="289.4">F1</text>
<text x="451.7" y="288.8">ESP-32S</text>
<text x="148.2" y="294.6">1K</text>
<text x="525.6" y="299.1" transform="rotate(-90 525.6 299.1)">GPIO 0</text>
<text x="148.2" y="305.2">1K</text>
<text x="148.2" y="302">R12</text>
<text x="220.5" y="305.2">1.2k</text>
<text x="220.5" y="302.2">R13</text>
<text x="127.4" y="314.5">L3</text>
<text x="122.1" y="318">LED VERDE</text>
<text x="540.5" y="341.8">1K</text>
<text x="540.5" y="338.7">R7</text>
<text x="550" y="339.7">button 4x5x6</text>
<text x="550" y="336.5">BTN1</text>
<text x="184.8" y="352.3">AMS1117-3.3_C347256</text>
<text x="184.8" y="349.2">U8</text>
<text x="271.2" y="353.5">CH340C</text>
<text x="271.2" y="350.1">U10</text>
<text x="297.1" y="352.5">0</text>
<text x="297.1" y="349.4">R14</text>
<text x="541.9" y="351.1">C1</text>
<text x="41.9" y="359.4">SC662K-3.3V</text>
<text x="41.9" y="356.4">LDO1</text>
<text x="241.7" y="359.8">470</text>
<text x="241.7" y="356.9">R15</text>
<text x="541.9" y="354.3">10uF</text>
<text x="84.7" y="370.8">R16</text>
<text x="105" y="370.5">R17</text>
<text x="129.2" y="370.5">C5</text>
<text x="143.3" y="370.5">C6</text>
<text x="84.7" y="373.9">0</text>
<text x="105.9" y="373.9">0</text>
<text x="129.2" y="373.7">10uF</text>
<text x="143.3" y="373.7">100nF</text>
<text x="171.5" y="377.5">C7</text>
<text x="171.5" y="380.8">100nF</text>
<text x="233.2" y="381.1">C8</text>
<text x="233.2" y="384.3">100nF</text>
</g>
<g font-size="3.2" fill="#00f">
<text x="135.1" y="22.8">BotonLa1</text>
<text x="285.1" y="22.8">BotonLa2</text>
<text x="128.9" y="48">1</text>
<text x="138" y="48">2</text>
<text x="145.7" y="47.4">Boton6</text>
<text x="263" y="48">1</text>
<text x="272" y="48">2</text>
<text x="279.8" y="47.4">Boton3</text>
<text x="484.4" y="45.7">SDA</text>
<text x="484.4" y="42.2">SCL</text>
<text x="392.7" y="51">Analogo1</text>
<text x="157.1" y="70.9">1</text>
<text x="166.2" y="70.9">2</text>
<text x="174" y="70.4">Boton8</text>
<text x="238.3" y="70.9">1</text>
<text x="247.3" y="70.9">2</text>
<text x="255.1" y="70.4">Boton2</text>
<text x="285.9" y="67.4">1</text>
<text x="295" y="67.4">2</text>
<text x="302.7" y="66.9">Boton4</text>
<text x="490.4" y="69.5" transform="rotate(-90 490.4 69.5)">1</text>
<text x="497.5" y="69.5" transform="rotate(-90 497.5 69.5)">2</text>
<text x="504.5" y="69.5" transform="rotate(-90 504.5 69.5)">3</text>
<text x="511.6" y="69.5" transform="rotate(-90 511.6 69.5)">4</text>
<text x="98.9" y="74.4">1</text>
<text x="108" y="74.4">2</text>
<text x="115.7" y="73.9">Boton7</text>
<text x="498.9" y="77.4" transform="rotate(-90 498.9 77.4)">Vcc</text>
<text x="491.8" y="79.2" transform="rotate(-90 491.8 79.2)">GND</text>
<text x="505.9" y="78.1" transform="rotate(-90 505.9 78.1)">SCL</text>
<text x="513" y="78.7" transform="rotate(-90 513 78.7)">SDA</text>
<text x="397" y="88.5">1</text>
<text x="401.5" y="90">1</text>
<text x="406.8" y="89.8">Touch1</text>
<text x="264.7" y="95.6">1</text>
<text x="273.8" y="95.6">2</text>
<text x="281.6" y="95.1">Boton1</text>
<text x="125.4" y="104.4">1</text>
<text x="134.4" y="104.4">2</text>
<text x="142.2" y="103.9">Boton5</text>
<text x="397" y="104.4">1</text>
<text x="401.5" y="105.8">1 Touch2</text>
<text x="397" y="118.5">1</text>
<text x="401.5" y="119.9">1Touch3</text>
<text x="389.2" y="142.7">Led1</text>
<text x="142.4" y="160.5" transform="rotate(-90 142.4 160.5)">Analogo1Jys1</text>
<text x="242.9" y="160.5" transform="rotate(-90 242.9 160.5)">Analogo1Jys2</text>
<text x="255.3" y="160.5" transform="rotate(-90 255.3 160.5)">Analogo2Jys2</text>
<text x="154.7" y="162.3" transform="rotate(-90 154.7 162.3)">Analogo2Jys1</text>
<text x="389.2" y="165.6">Led2</text>
<text x="139.3" y="171.7" transform="rotate(-90 139.3 171.7)">V1</text>
<text x="142.8" y="171.7" transform="rotate(-90 142.8 171.7)">V2</text>
<text x="146.5" y="171.7" transform="rotate(-90 146.5 171.7)">V3</text>
<text x="151.8" y="171.7" transform="rotate(-90 151.8 171.7)">H1</text>
<text x="155.3" y="171.7" transform="rotate(-90 155.3 171.7)">H2</text>
<text x="158.9" y="171.7" transform="rotate(-90 158.9 171.7)">H3</text>
<text x="239.9" y="169.9" transform="rotate(-90 239.9 169.9)">V1</text>
<text x="243.4" y="169.9" transform="rotate(-90 243.4 169.9)">V2</text>
<text x="247.1" y="169.9" transform="rotate(-90 247.1 169.9)">V3</text>
<text x="252.4" y="169.9" transform="rotate(-90 252.4 169.9)">H1</text>
<text x="255.9" y="169.9" transform="rotate(-90 255.9 169.9)">H2</text>
<text x="259.4" y="169.9" transform="rotate(-90 259.4 169.9)">H3</text>
<text x="140.8" y="181.8" transform="rotate(-90 140.8 181.8)">V1</text>
<text x="144.3" y="181.8" transform="rotate(-90 144.3 181.8)">V2</text>
<text x="147.9" y="181.8" transform="rotate(-90 147.9 181.8)">V3</text>
<text x="153.2" y="182" transform="rotate(-90 153.2 182)">H1</text>
<text x="156.7" y="182" transform="rotate(-90 156.7 182)">H2</text>
<text x="160.3" y="182" transform="rotate(-90 160.3 182)">H3</text>
<text x="241.4" y="180.1" transform="rotate(-90 241.4 180.1)">V1</text>
<text x="244.8" y="180.1" transform="rotate(-90 244.8 180.1)">V2</text>
<text x="248.5" y="180.1" transform="rotate(-90 248.5 180.1)">V3</text>
<text x="253.8" y="180.3" transform="rotate(-90 253.8 180.3)">H1</text>
<text x="257.3" y="180.3" transform="rotate(-90 257.3 180.3)">H2</text>
<text x="260.8" y="180.3" transform="rotate(-90 260.8 180.3)">H3</text>
<text x="117.3" y="189.2">B1B</text>
<text x="129.7" y="190.6">B1B</text>
<text x="157" y="190.5">MOUNT4</text>
<text x="171.5" y="189.1">MOUNT4</text>
<text x="217.9" y="187.4">B1B</text>
<text x="217.9" y="190.9">B1A</text>
<text x="230.2" y="188.8">B1B</text>
<text x="257.5" y="188.7">MOUNT4</text>
<text x="272.1" y="190.8">MOUNT3</text>
<text x="272.1" y="187.3">MOUNT4</text>
<text x="92.8" y="195.6">BotonJys1</text>
<text x="117.3" y="196.1">B2B</text>
<text x="117.3" y="192.7">B1A</text>
<text x="129.7" y="194.1">B1A</text>
<text x="129.7" y="197.5">B2B</text>
<text x="157" y="197.5">MOUNT2</text>
<text x="157" y="194">MOUNT3</text>
<text x="171.5" y="196.1">MOUNT2</text>
<text x="171.5" y="192.6">MOUNT3</text>
<text x="198.7" y="193.9">BotonJys2</text>
<text x="217.9" y="194.3">B2B</text>
<text x="217.9" y="197.8">B2A</text>
<text x="230.2" y="192.3">B1A</text>
<text x="230.3" y="195.7">B2B</text>
<text x="257.5" y="195.8">MOUNT2</text>
<text x="257.5" y="192.2">MOUNT3</text>
<text x="272.1" y="197.9">MOUNT1</text>
<text x="272.1" y="194.4">MOUNT2</text>
<text x="117.4" y="199.6">B2A</text>
<text x="129.7" y="201.1">B2A</text>
<text x="157" y="201.1">MOUNT1</text>
<text x="171.5" y="199.6">MOUNT1</text>
<text x="230.3" y="199.3">B2A</text>
<text x="257.5" y="199.3">MOUNT1</text>
<text x="28.4" y="249.1">0</text>
<text x="32.8" y="250.5">0</text>
<text x="50.6" y="250.5">0</text>
<text x="55.1" y="249.1">0</text>
<text x="36.7" y="262.8" transform="rotate(-90 36.7 262.8)">GND</text>
<text x="40.3" y="262.8" transform="rotate(-90 40.3 262.8)">ID</text>
<text x="43.8" y="262.8" transform="rotate(-90 43.8 262.8)">D+</text>
<text x="47.3" y="262.8" transform="rotate(-90 47.3 262.8)">D-</text>
<text x="50.8" y="262.8" transform="rotate(-90 50.8 262.8)">VBUS</text>
<text x="372.2" y="263.8" transform="rotate(-90 372.2 263.8)">3</text>
<text x="379.3" y="263.8" transform="rotate(-90 379.3 263.8)">2</text>
<text x="386.3" y="263.8" transform="rotate(-90 386.3 263.8)">1</text>
<text x="35.3" y="267.3" transform="rotate(-90 35.3 267.3)">5</text>
<text x="38.8" y="267.3" transform="rotate(-90 38.8 267.3)">4</text>
<text x="42.4" y="267.3" transform="rotate(-90 42.4 267.3)">3</text>
<text x="45.9" y="267.3" transform="rotate(-90 45.9 267.3)">2</text>
<text x="49.4" y="267.3" transform="rotate(-90 49.4 267.3)">1</text>
<text x="167.7" y="275.5">4</text>
<text x="201.5" y="275.5">5</text>
<text x="263" y="270.2">1</text>
<text x="263" y="273.8">2</text>
<text x="267.4" y="271.6">OD</text>
<text x="267.4" y="275.2">CSI</text>
<text x="41.8" y="280.5" transform="rotate(-90 41.8 280.5)">uD+</text>
<text x="45.4" y="280.5" transform="rotate(-90 45.4 280.5)">uD-</text>
<text x="172.2" y="276.9">VCC</text>
<text x="192.7" y="276.9">BAT</text>
<text x="263" y="277.3">3</text>
<text x="267.4" y="278.7">OC</text>
<text x="282.8" y="278.7">TD</text>
<text x="289.7" y="277.3">4</text>
<text x="167.7" y="286.1">8</text>
<text x="172.2" y="287.5">CE</text>
<text x="366.9" y="284.7" transform="rotate(-90 366.9 284.7)">1</text>
<text x="523.2" y="283.8">IO0</text>
<text x="366.9" y="293.8" transform="rotate(-90 366.9 293.8)">2</text>
<text x="415.6" y="292.6">GND</text>
<text x="482.6" y="292.6">GND</text>
<text x="167.7" y="296.7">7</text>
<text x="172.2" y="298.1">CHRG</text>
<text x="190.5" y="298.1">TEMP</text>
<text x="201.5" y="296.7">1</text>
<text x="266.3" y="296.7">1</text>
<text x="269.8" y="298.4">D12 D12</text>
<text x="286.3" y="296.7">8</text>
<text x="415.6" y="299.7">rst_ESP</text>
<text x="430.3" y="296.7">2</text>
<text x="433.8" y="298.4">3V3</text>
<text x="465.7" y="298.4">IO23</text>
<text x="475.1" y="296.7">37</text>
<text x="482.6" y="296.2">BotonJys2</text>
<text x="484.4" y="299.7">Led2</text>
<text x="266.3" y="300.2">2</text>
<text x="266.3" y="303.7">3</text>
<text x="269.8" y="302">S1</text>
<text x="269.8" y="305.5">S1</text>
<text x="280.6" y="305.5">S2</text>
<text x="280.6" y="302">S2</text>
<text x="286.3" y="303.7">6</text>
<text x="286.3" y="300.2">7</text>
<text x="406.8" y="303.2">Analogo1Jys1</text>
<text x="430.3" y="300.2">3</text>
<text x="433.8" y="302">EN</text>
<text x="465" y="305.5">TXD0</text>
<text x="465.7" y="302">IO22</text>
<text x="475.1" y="303.7">35</text>
<text x="475.1" y="300.2">36</text>
<text x="482.6" y="303.2">Tx_ESP</text>
<text x="498.5" y="303.2">Rx</text>
<text x="167.7" y="307.3">6</text>
<text x="172.2" y="308.7">STDBY</text>
<text x="189.9" y="308.7">PROG</text>
<text x="201.5" y="307.3">2</text>
<text x="266.3" y="307.3">4</text>
<text x="269.8" y="309">G1</text>
<text x="280.4" y="309">G2</text>
<text x="286.3" y="307.3">5</text>
<text x="406.8" y="310.3">Analogo1</text>
<text x="406.8" y="306.7">Analogo2Jys1</text>
<text x="430.3" y="307.3">5</text>
<text x="430.3" y="310.8">6</text>
<text x="433.8" y="309">SENSOR_VN</text>
<text x="464.7" y="309">RXD0</text>
<text x="475.1" y="310.8">33</text>
<text x="475.1" y="307.3">34</text>
<text x="482.6" y="306.7">Rx_ESP</text>
<text x="482.6" y="310.3">Boton4</text>
<text x="498.5" y="306.7">Tx</text>
<text x="186.7" y="317.5" transform="rotate(-90 186.7 317.5)">GND</text>
<text x="406.8" y="313.8">Boton8</text>
<text x="406.8" y="317.3">Analogo1Jys2</text>
<text x="430.3" y="314.3">7</text>
<text x="430.3" y="317.9">8</text>
<text x="433.8" y="312.6">IO34</text>
<text x="433.8" y="316.1">IO35</text>
<text x="465.7" y="312.6">IO21</text>
<text x="469" y="316.1">NC</text>
<text x="475.1" y="317.9">31</text>
<text x="475.1" y="314.3">32</text>
<text x="482.6" y="317.3">Boton1</text>
<text x="185.2" y="322" transform="rotate(-90 185.2 322)">3</text>
<text x="406.8" y="320.9">Analogo2Jys2</text>
<text x="430.3" y="321.4">9</text>
<text x="433.8" y="319.6">IO32</text>
<text x="433.8" y="323.1">IO33</text>
<text x="465.7" y="323.1">IO18</text>
<text x="465.7" y="319.6">IO19</text>
<text x="475.1" y="321.4">30</text>
<text x="482.6" y="320.9">Boton2</text>
<text x="406.8" y="327.9">Boton5</text>
<text x="406.8" y="324.4">Boton7</text>
<text x="428.3" y="324.9">10</text>
<text x="428.3" y="328.4">11</text>
<text x="433.8" y="326.7">IO25</text>
<text x="467.7" y="326.7">IO5</text>
<text x="475.1" y="328.4">28</text>
<text x="475.1" y="324.9">29</text>
<text x="482.6" y="324.4">BotonLa1</text>
<text x="482.6" y="327.9">BotonLa2</text>
<text x="406.8" y="331.4">Touch1</text>
<text x="406.8" y="335">Boton6</text>
<text x="428.3" y="332">12</text>
<text x="428.3" y="335.5">13</text>
<text x="433.8" y="330.2">IO26</text>
<text x="433.8" y="333.7">IO27</text>
<text x="465.7" y="333.7">IO16</text>
<text x="465.7" y="330.2">IO17</text>
<text x="475.1" y="335.5">26</text>
<text x="475.1" y="332">27</text>
<text x="482.6" y="331.4">Boton3</text>
<text x="482.6" y="335">Touch3</text>
<text x="406.8" y="338.5">BotonJys1</text>
<text x="428.3" y="339">14</text>
<text x="433.8" y="337.3">IO14</text>
<text x="433.8" y="340.8">IO12</text>
<text x="467.7" y="340.8">IO0</text>
<text x="467.7" y="337.3">IO4</text>
<text x="475.1" y="339">25</text>
<text x="482.6" y="338.5">IO0</text>
<text x="406.8" y="342">GND</text>
<text x="406.8" y="345.5">Touch2</text>
<text x="428.3" y="346.1">16</text>
<text x="433.8" y="347.8">IO13</text>
<text x="465.7" y="347.8">IO15</text>
<text x="467.7" y="344.3">IO2</text>
<text x="475.1" y="346.1">23</text>
<text x="475.1" y="342.5">24</text>
<text x="482.6" y="342">Led1</text>
<text x="521.4" y="343.8">rst_ESP</text>
<text x="428.3" y="349.6">17</text>
<text x="428.3" y="353.1">18</text>
<text x="433.8" y="351.4">SHD/SD2</text>
<text x="459.5" y="351.4">SDI/SD1</text>
<text x="475.1" y="353.1">21</text>
<text x="475.1" y="349.6">22</text>
<text x="482.6" y="349.1">SCL</text>
<text x="482.6" y="352.6">SDA</text>
<text x="428.3" y="356.7">19</text>
<text x="433.8" y="354.9">SWP/SD3</text>
<text x="433.8" y="358.4">SCS/CMD</text>
<text x="458.4" y="354.9">SDO/SD0</text>
<text x="459.4" y="358.4">SCK/CLK</text>
<text x="475.1" y="356.7">20</text>
<text x="30.1" y="363.7">3</text>
<text x="34.6" y="365.1">VDD</text>
<text x="48.9" y="365.1">VOUT</text>
<text x="60.4" y="363.7">2</text>
<text x="174.6" y="360.2">2</text>
<text x="174.6" y="363.7">3</text>
<text x="178.1" y="361.9">VOUT(TAB)</text>
<text x="178.1" y="365.5">VIN</text>
<text x="228.6" y="364.9">Rx</text>
<text x="228.6" y="361.4">Tx</text>
<text x="257.5" y="361.9">2</text>
<text x="257.5" y="365.5">3</text>
<text x="261" y="363.7">TXD</text>
<text x="278.3" y="363.7">R232</text>
<text x="288.1" y="365.5">14</text>
<text x="288.1" y="361.9">15</text>
<text x="42.7" y="369.4">GND</text>
<text x="257.5" y="369">4</text>
<text x="261" y="367.2">RXD</text>
<text x="261" y="370.8">V3</text>
<text x="277.4" y="370.8">DTR#</text>
<text x="277.7" y="367.2">RTS#</text>
<text x="288.1" y="369">13</text>
<text x="295.7" y="368.5">DTR</text>
<text x="45.9" y="374.9" transform="rotate(-90 45.9 374.9)">1</text>
<text x="239.2" y="375.5">uD-</text>
<text x="239.2" y="372">uD+</text>
<text x="257.5" y="372.5">5</text>
<text x="257.5" y="376.1">6</text>
<text x="261" y="374.3">UD+</text>
<text x="261" y="377.8">UD-</text>
<text x="276.9" y="374.3">DCD#</text>
<text x="280.5" y="377.8">RI#</text>
<text x="288.1" y="376.1">11</text>
<text x="288.1" y="372.5">12</text>
<text x="257.5" y="379.6">7</text>
<text x="257.5" y="383.1">8</text>
<text x="261" y="381.4">NC</text>
<text x="277.2" y="381.4">DSR#</text>
<text x="288.1" y="383.1">9</text>
<text x="288.1" y="379.6">10</text>
<text x="261" y="384.9">NC</text>
<text x="277.7" y="384.9">CTS#</text>
</g>
<g font-size="3.2">
<text x="527.8" y="37">1</text>
<text x="527.8" y="40.6">2</text>
<text x="527.8" y="44.1">3</text>
<text x="527.8" y="47.6">4</text>
<text x="527.8" y="51.2">5</text>
<text x="527.8" y="54.7">6</text>
<text x="527.8" y="58.2">7</text>
<text x="527.8" y="61.7">8</text>
<text x="280.7" y="271.6">VSS</text>
<text x="289.7" y="270.2">6</text>
<text x="430.3" y="293.2">1</text>
<text x="475.1" y="293.2">38</text>
<text x="433.8" y="294.9">GND</text>
<text x="466.3" y="294.9">GND</text>
<text x="531.1" y="298.1">1</text>
<text x="531.1" y="294.6">2</text>
<text x="428.3" y="342.5">15</text>
<text x="433.8" y="344.3">GND</text>
<text x="545.2" y="344.3">1</text>
<text x="561.3" y="344.3">2</text>
<text x="174.6" y="356.7">1</text>
<text x="178.1" y="358.4">ADJ(GND)</text>
<text x="257.5" y="358.4">1</text>
<text x="261" y="360.2">GND</text>
</g>
<g font-size="3.2" fill="#f00">
<text x="280.1" y="275.2">VDD</text>
<text x="289.7" y="273.8">5</text>
<text x="430.3" y="303.7">4</text>
<text x="433.8" y="305.5">SENSOR_VP</text>
<text x="288.1" y="358.4">16</text>
<text x="280" y="360.2">VCC</text>
</g>
</svg>
